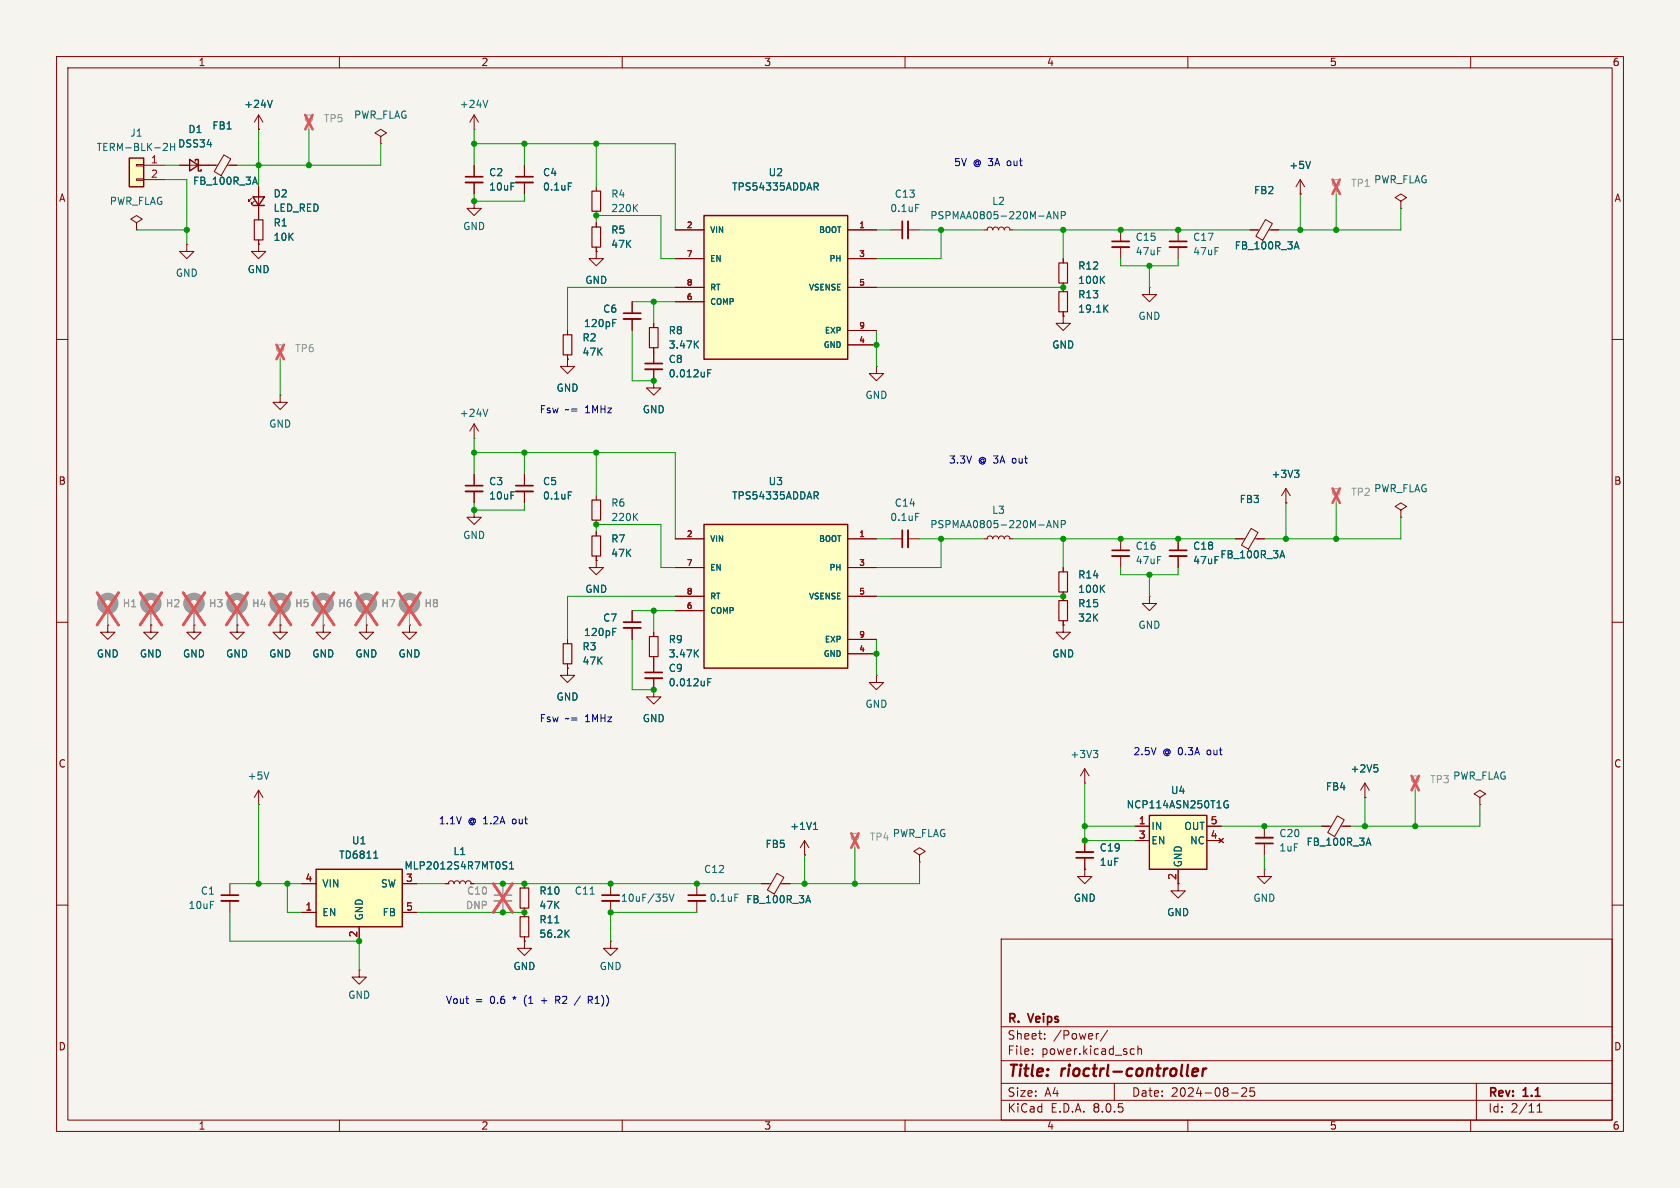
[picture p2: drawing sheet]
<svg xmlns="http://www.w3.org/2000/svg" width="297mm" height="210mm" viewBox="0 0 297 210" stroke-linecap="round" stroke-linejoin="round" font-family="sans-serif">
<path d="M0 0h297v210h-297z" fill="#f5f4ef" stroke="#f5f4ef" stroke-width=".18"/>
<g fill="none" stroke="#840000" stroke-width=".18">
<path d="M10 10h277v190h-277zM12 12h273v186h-273zM60 10v2M110 10v2M160 10v2M210 10v2M260 10v2M31.7 29.2h5.1M67.3 24.1l1-.6-1-.6-1 .6 1 .6v1.3M67.3 25.4h.1M92.7 29.2v2M92.7 32.3v2"/>
<path d="M105.4 33v.8M105.4 37.3v.8M105.4 39.4v.7M229.9 34.3h.1M229.9 31.8l-.8 1.2M229.9 31.8v2.5M229.9 31.8l.7 1.2M247.6 35.6l1.1-.7-1.1-.6-1 .6 1 .7v1.2M247.6 36.8h.1M10 60h2M105.4 44.5v1.2h1.3l-1.3 1.3-1.3-1.3h1.3M105.4 44.5h.1"/>
<path d="M105.4 43.7v.8M285 60h2M105.4 99.1v1.2h1.3l-1.3 1.3-1.3-1.3h1.3M105.4 99.1h.1M105.4 94v.7M105.4 98.3v.8M157.5 95.3h2M160.5 95.3h2.1M174 95.3h.6M174.5 95.3l.1-.4 .4-.2 .4 .2 .1 .4 .1-.4 .3-.1 .4 .1 .2 .4 .2-.5h.5l.3 .2v.3l.2-.4 .4-.1 .3 .1 .2 .4M178.4 95.3h.7M227.3 88.9h.1"/>
<path d="M227.3 86.4l-.7 1.2M227.3 86.4v2.5M227.3 86.4l.8 1.2M247.6 90.2l1.1-.7-1.1-.6-1 .6 1 .7v1.2M247.6 91.4h.1M10 110h2M49.5 110.5v1.3h1.3l-1.3 1.2-1.2-1.2h1.2M49.5 110.5h.1M57.1 110.5v1.3h1.3l-1.3 1.2-1.2-1.2h1.2M57.1 110.5h.1M64.8 110.5v1.3h1.2l-1.2 1.2-1.3-1.2h1.3M64.8 110.5h.1"/>
<path d="M72.4 110.5v1.3h1.3l-1.3 1.2-1.3-1.2h1.3M72.4 110.5h.1M100.3 113v.8M100.3 117.3v.8M154.9 119.4v1.3h1.3l-1.3 1.2-1.2-1.2h1.2M154.9 119.4h.1M188 110.5v1.3h1.2l-1.2 1.2-1.3-1.2h1.3M188 110.5h.1M188 100.3v.8M188 104.6v1.6M188 109.7v.8M285 110h2"/>
<path d="M45.7 139.7l-.7 1.3M45.7 139.7v2.5M45.7 139.7l.8 1.3M191.8 138.4h.1M191.8 135.9l-.8 1.3M191.8 135.9v2.5M191.8 135.9l.7 1.3M10 160h2M40.6 156.2v2M40.6 159.3v2M45.7 142.2h.1M92.7 156.2v.8"/>
<path d="M107.9 156.2v2M107.9 159.3v2M123.2 156.2v2M123.2 159.3v2M134.6 156.2h1.7M137.4 154.4l1.2 .7-1.7 2.9-1.2-.7zM137.9 156.2h1.8M142.2 151.1h.1M142.2 148.6l-.7 1.3M142.2 148.6v2.5M142.2 148.6l.8 1.3M162.6 151.1l1-.6-1-.6-1.1 .6 1.1 .6v1.3"/>
<path d="M162.6 152.4h.1M191.8 148.6v2M191.8 151.6v2.1M285 160h2M92.7 166.4v1.2h1.3l-1.3 1.3-1.3-1.3h1.3M92.7 166.4h.1M92.7 160.5v1.6M92.7 165.6v.8M107.9 166.4v1.2h1.3l-1.3 1.3-1.2-1.3h1.2M107.9 166.4h.1M177 166h108v32h-108zM60 198v2"/>
<path d="M110 198v2M160 198v2M177 194.5h108M177 191.5h108M177 187.5h108M177 181.5h108M182.5 186.3v.1M182.5 185.5v.1M184.7 183.6v.1M184.7 182.8v.1M194.2 182.7l-.2 .1M195.8 182.1l-1.3 2"/>
<path d="M197 191.5v3M200.1 185.4l.4 .1M200.5 186.3l-.4 .1M201.2 185.5l.2-.1 .3 .1 .1 .9M201.2 184.9v1.5M210 198v2M217.7 193.2h1.2M219.5 192.4l.6-.1 .2 .1 .1 .3-.9 1.1h.9M221.7 192.3h-.7v.7l.2-.1h.5l.1 .3-.1 .5-.2 .1-.5-.1M260 198v2M261 191.5v6.5M271.7 196.6h.9"/>
<path d="M271.7 195.5l.5-.4v1.5"/>
</g>
<path d="M210.8 189.5l1-.1-.1-.4-.5-.1-.3 .3-.1 .9 .2 .1 .6-.1M212.7 188.9l-.2 1.3M213.3 188.9l-.4 .1-.2 .3" fill="none" stroke="#840000" stroke-width=".4"/>
<path d="M104.6 33.8h1.6v3.5h-1.6zM104.6 40.1h1.6v3.6h-1.6zM104.6 94.7h1.6v3.6h-1.6zM99.6 113.8h1.5v3.5h-1.5zM187.2 106.2h1.5v3.5h-1.5zM187.2 101.1h1.5v3.5h-1.5zM91.9 157h1.6v3.5h-1.6zM91.9 162.1h1.6v3.5h-1.6z" fill="none" stroke="#840000" stroke-width=".2"/>
<g fill="none" stroke="#006464" stroke-width=".18">
<path d="M100.5 32.3h.6M112.2 36.7l.5 .7M112.7 36.1l-.7 .8M231.7 28.5l-.4 1.3M161.9 90.7h.6M185 93.3l.4-1.3 .5 1.3M185.1 92.9h.7M187 92v1.3l-.7-1.3v1.3M187.6 92.7l.6-.1 .2-.2-.1-.3-.7-.1v1.3M228.8 83.1h.8l-.4 .5M229.4 83.6l.2 .3v.3l-.2 .2M194.7 104l.6 .7"/>
<path d="M195.3 103.4l-.8 .8M47.5 136.5l-.4 1.2M193.3 132.7h.8l-.5 .4M193.8 133.1l.3 .3v.3l-.3 .2M104.3 158.1h.8M117.9 158.7v.5M118.3 158.1l.4 1.2 .4-1.2M129.9 158.1h.6M142.6 159.2h.6M142.9 158.3l.4 1.3M143.8 146.6h.7M143.9 145.7l.3-.3v1.2"/>
<path d="M98.1 163.1h.7M100.1 165l.5 .7M100.6 164.4l-.7 .7"/>
</g>
<g fill="none" stroke="#9c9b98" stroke-width="1.3">
<circle cx="19" cy="106.7" r="1.27"/>
<circle cx="34.3" cy="106.7" r="1.27"/>
<circle cx="49.5" cy="106.7" r="1.27"/>
<circle cx="64.8" cy="106.7" r="1.27"/>
<circle cx="72.4" cy="106.7" r="1.27"/>
</g>
<g fill="none" stroke="#9c9b98" stroke-width=".18">
<path d="M54.6 21.6v1.3M236.2 33v1.3M236.2 87.6v1.3M19 108v2.5M34.3 108v2.5M49.5 108v2.5M64.8 108v2.5M72.4 108v2.5M151.1 148.6v1.3"/>
<circle cx="54.6" cy="21" r=".65"/>
<circle cx="236.2" cy="32.4" r=".65"/>
<circle cx="236.2" cy="87" r=".65"/>
<circle cx="151.1" cy="148" r=".65"/>
</g>
<g fill="none" stroke="#e65255" stroke-width=".46">
<path d="M54 20.3l1.3 2.6M55.3 20.3l-1.3 2.6M235.6 31.7l1.3 2.6M236.9 31.7l-1.3 2.6M235.6 86.3l1.3 2.6M236.9 86.3l-1.3 2.6M17.1 104.8l3.9 5.7M21 104.8l-3.9 5.7M32.4 104.8l3.8 5.7M36.2 104.8l-3.8 5.7M47.6 104.8l3.8 5.7M51.4 104.8l-3.8 5.7"/>
<path d="M62.9 104.8l3.8 5.7M66.7 104.8l-3.8 5.7M70.5 104.8l3.8 5.7M74.3 104.8l-3.8 5.7M150.5 147.3l1.3 2.6M151.8 147.3l-1.3 2.6"/>
</g>
<path d="M91.2 32.3h3M160.5 93.7v3.1M39.1 159.3h3.1M106.4 159.3h3.1M121.7 159.3h3M190.2 150.6h3.1" fill="none" stroke="#840000" stroke-width=".33"/>
<path d="M91.2 31.2h3M159.5 93.7v3.1M39.1 158.2h3.1M106.4 158.2h3.1M121.7 158.2h3M190.2 151.6h3.1" fill="none" stroke="#840000" stroke-width=".3"/>
<path d="M33.5 28.2l1.6 1-1.6 1zM34.5 28.4v-.2h.6v2h.5v-.2" fill="none" stroke="#840000" stroke-width=".25"/>
<path d="M55.9 153.7h15.2v10.1h-15.2z" fill="#ffffc2"/>
<path d="M55.9 153.7h15.2v10.1h-15.2z" fill="none" stroke="#840000" stroke-width=".25"/>
<g fill="none" stroke="#840000" stroke-width=".18">
<path d="M218.4 95.3h1.7M221.2 93.4l1.2 .7-1.7 3-1.2-.7zM221.8 95.3h1.7M115.6 111.8v.7M115.6 116.1v2.8M115.6 119.9v2M53.3 156.2h2.6M71.1 156.2h2.6M53.3 161.3h2.6M63.5 171.5v1.2h1.3l-1.3 1.3-1.3-1.3h1.3M63.5 171.5h.1M63.5 163.8v2.6"/>
<path d="M71.1 161.3h2.6"/>
</g>
<path d="M226.4 98.3h.6M226.7 97.4l.4 1.2M122.9 115.4l.6 .7M123.5 114.9l-.7 .7M125.1 120h.6M125.1 120.6h.4M66.1 151.7h.7M66.3 150.6l.1-.2v1.3" fill="none" stroke="#006464" stroke-width=".18"/>
<circle cx="57.1" cy="106.7" r="1.27" fill="none" stroke="#9c9b98" stroke-width="1.3"/>
<path d="M57.1 108v2.5" fill="none" stroke="#9c9b98" stroke-width=".18"/>
<path d="M55.2 104.8l3.9 5.7M59.1 104.8l-3.9 5.7" fill="none" stroke="#e65255" stroke-width=".46"/>
<path d="M114 119.9h3.1" fill="none" stroke="#840000" stroke-width=".33"/>
<path d="M114 118.9h3.1" fill="none" stroke="#840000" stroke-width=".3"/>
<path d="M114.8 112.5h1.5v3.6h-1.5z" fill="none" stroke="#840000" stroke-width=".2"/>
<path d="M124.5 92.7h25.4v25.4h-25.4z" fill="#ffffc2"/>
<path d="M124.5 92.7h25.4v25.4h-25.4z" fill="none" stroke="#840000" stroke-width=".25"/>
<g fill="none" stroke="#840000" stroke-width=".18">
<path d="M24.1 39.4l1-.7-1-.6-1 .6 1 .7v1.2M223.7 38.8l1.2 .7-1.7 3-1.2-.7zM24.1 40.6h.1M208.3 40.6v2.1M208.3 43.7v2M221 40.6h1.6M224.3 40.6h1.8M49.5 69.9v1.2h1.3l-1.3 1.3-1.2-1.3h1.2M49.5 69.9h.1M83.8 83.8v2.1M83.8 86.9v2M92.7 83.8v2.1"/>
<path d="M92.7 86.9v2M119.4 95.3h5.1M149.9 95.3h5M198.1 95.3v2M198.1 98.3v2M19 110.5v1.3h1.3l-1.3 1.2-1.2-1.2h1.2M19 110.5h.1M119.4 100.3h5.1M119.4 105.4h5.1M119.4 108h5.1M149.9 100.3h5M149.9 115.6h5"/>
<path d="M149.9 105.4h5M149.9 113h5M203.2 105.4v1.3h1.3l-1.3 1.3-1.3-1.3h1.3M203.2 105.4h.1M78.7 156.2h.7M79.2 156.2l.2-.3 .4-.2 .3 .2 .2 .3 .1-.3 .3-.2 .4 .1 .2 .4 .2-.4 .4-.1 .3 .2 .1 .3 .2-.4 .4-.1 .3 .2 .1 .3M83.2 156.2h.6M223.5 146.1v2M223.5 149.1v2M233.7 146.1h1.6M236.4 144.2l1.2 .7-1.7 3-1.2-.7zM237 146.1h1.8"/>
</g>
<path d="M228.9 43.7h.6M229.2 42.7l.5 1.3M100.5 86.9h.6M144.2 87.6l.5 .6M144.4 86.9l.3 .3-.1 .3-.2 .1M89.1 152.3l.5 .1M89.4 153l.2 .3-.2 .3M90.1 153.6h.7M90.1 152.7l.3-.4v1.3M241.6 149.1h.6M241.9 148.2l.5 1.2" fill="none" stroke="#006464" stroke-width=".18"/>
<path d="M87.4 159.3h3" fill="none" stroke="#9c9b98" stroke-width=".33"/>
<path d="M87.4 158.2h3" fill="none" stroke="#9c9b98" stroke-width=".3"/>
<g fill="none" stroke="#9c9b98" stroke-width=".18">
<path d="M26.7 108v2.5M250.2 138.4v1.3M88.9 156.2v2M88.9 159.3v2"/>
<circle cx="250.2" cy="137.8" r=".65"/>
</g>
<path d="M24.8 104.8l3.8 5.7M28.6 104.8l-3.8 5.7M249.5 137.1l1.3 2.6M250.8 137.1l-1.3 2.6M87.2 156.2l3.4 5.1M90.6 156.2l-3.4 5.1" fill="none" stroke="#e65255" stroke-width=".46"/>
<path d="M206.8 43.7h3M82.3 86.9h3M91.2 86.9h3M196.6 98.3h3M222 148.1h3" fill="none" stroke="#840000" stroke-width=".33"/>
<path d="M206.8 42.7h3M82.3 85.9h3M91.2 85.9h3M196.6 97.3h3M222 149.1h3" fill="none" stroke="#840000" stroke-width=".3"/>
<circle cx="26.7" cy="106.7" r="1.27" fill="none" stroke="#9c9b98" stroke-width="1.3"/>
<path d="M22.9 27.9h2.5v5.1h-2.5z" fill="#ffffc2"/>
<g fill="none" stroke="#840000" stroke-width=".18">
<path d="M24.1 31.6h1.3v.3h-1.3zM24.1 29.1h1.3v.2h-1.3zM25.4 29.2h3.8M25.4 31.8h3.8M83.8 90.2v1.2h1.3l-1.3 1.3-1.3-1.3h1.3M83.8 90.2h.1M105.4 87.6v.8M105.4 91.9v.8M191.8 153.7v1.2h1.2l-1.2 1.3-1.3-1.3h1.3M191.8 153.7h.1M208.3 156.2v1.3h1.2l-1.2 1.3-1.3-1.3h1.3M223.5 153.7v1.2h1.3l-1.3 1.3-1.3-1.3h1.3"/>
<path d="M223.5 153.7h.1M261.6 141l1-.7-1-.6-1 .6 1 .7v1.2M261.6 142.2h.1"/>
</g>
<path d="M22.9 27.9h2.5v5.1h-2.5z" fill="none" stroke="#840000" stroke-width=".25"/>
<path d="M29.1 25.3l.4 .1 .1 .3-.8 .9h.8M30.1 25.3v1.3M30.1 25.9h.8M30.9 25.3v1.3M112.2 91.3l.5 .7M112.7 90.7l-.7 .8" fill="none" stroke="#006464" stroke-width=".18"/>
<path d="M104.6 88.4h1.6v3.5h-1.6z" fill="none" stroke="#840000" stroke-width=".2"/>
<path d="M203.2 144.1h10.2v9.6h-10.2z" fill="#ffffc2"/>
<path d="M203.2 144.1h10.2v9.6h-10.2z" fill="none" stroke="#840000" stroke-width=".25"/>
<g fill="none" stroke="#840000" stroke-width=".18">
<path d="M36.8 29.2h1.7M39.6 27.4l1.2 .7-1.7 2.9-1.2-.7zM40.2 29.2h1.7M83.8 29.2v2M83.8 32.3v2M33 43.2v1.3h1.3l-1.3 1.2-1.3-1.2h1.3M33 43.2h.1M45.7 43.2v1.3h1.3l-1.3 1.2-1.3-1.2h1.3M45.7 43.2h.1M115.6 57.2v.7M174 40.6h.6M174.5 40.6l.1-.3 .4-.2 .4 .2 .1 .3 .1-.3 .3-.2 .4 .2 .2 .3 .2-.4h.5l.3 .1v.3l.2-.3 .4-.2 .3 .2 .2 .3"/>
<path d="M178.4 40.6h.7M83.8 77.5h.1M83.8 74.9l-.7 1.3M83.8 74.9v2.6M83.8 74.9l.8 1.3M115.6 67.3v1.3h1.2l-1.2 1.3-1.3-1.3h1.3M115.6 67.3h.1M115.6 61.5v2.8M115.6 65.3v2M208.3 95.3v2M208.3 98.3v2M111.8 108v2"/>
<path d="M111.8 111v2M200.7 146.1h2.5M200.7 148.6h2.5M208.3 153.7v2.5M213.4 146.1h2.5M213.4 148.6h2.5M215.5 148.2l.8 .8M216.3 148.2l-.8 .8"/>
</g>
<g fill="none" stroke="#006464" stroke-width=".18">
<path d="M44.8 32.2h.6M45.1 31.3l.4 1.3M185 38.7l.4-1.3 .5 1.3M185.1 38.3h.7M187 37.4v1.3l-.7-1.3v1.3M187.6 38.1l.6-.1 .2-.2-.1-.3-.7-.1v1.3M86.2 72.3l-.4 1.3M122.9 60.8l.6 .7M123.5 60.3l-.7 .7M125.1 66h.4M125.1 65.4h.6M108.3 111.7h.4"/>
<path d="M108.3 111.1h.6M217.1 141.6a.59 .59 0 0 0-.8 .6 .59 .59 0 0 0 .8 .6v-.5h-.2"/>
</g>
<path d="M114.8 57.9h1.5v3.6h-1.5z" fill="none" stroke="#840000" stroke-width=".2"/>
<g fill="none" stroke="#9c9b98" stroke-width=".18">
<path d="M49.5 62.2v1.3"/>
<circle cx="49.5" cy="61.6" r=".65"/>
</g>
<path d="M48.9 60.9l1.3 2.6M50.2 60.9l-1.3 2.6" fill="none" stroke="#e65255" stroke-width=".46"/>
<path d="M82.3 32.3h3M114 65.3h3.1M206.8 98.3h3M110.2 111h3.1" fill="none" stroke="#840000" stroke-width=".33"/>
<path d="M82.3 31.2h3M114 64.3h3.1M206.8 97.3h3M110.2 110h3.1" fill="none" stroke="#840000" stroke-width=".3"/>
<path d="M124.5 38.1h25.4v25.4h-25.4z" fill="#ffffc2"/>
<path d="M44.7 34.8h2l-1 1.5zM44.7 36.3h2M124.5 38.1h25.4v25.4h-25.4z" fill="none" stroke="#840000" stroke-width=".25"/>
<g fill="none" stroke="#840000" stroke-width=".18">
<path d="M31.7 29.2h1.8M35.1 29.2h3M40.6 29.2h1.3M44.4 35.1l-.5 .5v-.3v.3h.3M45 35.6l-.6 .5v-.3v.3h.3M45.7 22.9h.1M45.7 20.3l-.7 1.3M45.7 20.3v2.6M45.7 33v5.9M45.7 20.3l.8 1.3M83.8 22.9h.1M83.8 35.6v1.2h1.3l-1.3 1.3-1.3-1.3h1.3"/>
<path d="M83.8 35.6h.1M83.8 20.3l-.7 1.3M83.8 20.3v2.6M83.8 29.2v2M83.8 32.3v2M83.8 20.3l.8 1.3M92.7 29.2v2M92.7 32.3v2M105.4 39.4v.7M229.9 34.3h.1M45.7 43.2h.1M45.7 42.4v.8"/>
<path d="M100.3 58.4v.8M105.4 44.5h.1M105.4 43.7v.8M111.8 53.3v2.1M111.8 56.4v2M115.6 57.2v.7M119.4 40.6h5.1M119.4 45.7h5.1M119.4 50.8h5.1M119.4 53.3h5.1M149.9 40.6h5M149.9 45.7h5"/>
<path d="M149.9 50.8h5M149.9 58.4h5M157.5 40.6h2M160.5 40.6h2.1M188 55.9v1.3h1.2l-1.2 1.2-1.3-1.2h1.3M188 55.9h.1M188 45.7v.8M188 50v1.6M188 55.1v.8M198.1 40.6v2.1M198.1 43.7v2M203.2 50.8v1.3h1.3l-1.3 1.2-1.3-1.2h1.3"/>
<path d="M203.2 50.8h.1M221 40.6h1.2M224.8 40.6h1.3M100.3 63.5v1.3h1.3l-1.3 1.2-1.2-1.2h1.2M100.3 63.5h.1M100.3 62.7v.8M115.6 67.3h.1M115.6 61.5v2.8M115.6 65.3v2M149.9 61h5M154.9 64.8v1.2h1.3l-1.3 1.3-1.2-1.3h1.2M154.9 64.8h.1"/>
<path d="M83.8 83.8v2.1M83.8 86.9v2M92.7 83.8v2.1M92.7 86.9v2M105.4 99.1h.1M105.4 94v.7M105.4 98.3v.8M119.4 95.3h5.1M149.9 95.3h5M208.3 95.3v2M208.3 98.3v2M218.4 95.3h1.3"/>
<path d="M222.2 95.3h1.3M227.3 88.9h.1M19 110.5h.1M26.7 110.5v1.3h1.2l-1.2 1.2-1.3-1.2h1.3M26.7 110.5h.1M34.3 110.5v1.3h1.3l-1.3 1.2-1.3-1.2h1.3M34.3 110.5h.1M41.9 110.5v1.3h1.3l-1.3 1.2-1.3-1.2h1.3M41.9 110.5h.1M49.5 110.5h.1M57.1 110.5h.1M64.8 110.5h.1"/>
<path d="M72.4 110.5h.1M100.3 118.1v1.3h1.3l-1.3 1.3-1.2-1.3h1.2M100.3 118.1h.1M100.3 113v.8M100.3 117.3v.8M111.8 108v2M111.8 111v2M115.6 111.8v.7M115.6 116.1v2.8M115.6 119.9v2M119.4 100.3h5.1M119.4 105.4h5.1"/>
<path d="M119.4 108h5.1M149.9 100.3h5M149.9 115.6h5M149.9 105.4h5M149.9 113h5M188 110.5h.1M188 100.3v.8M188 104.6v1.6M188 109.7v.8M115.6 121.9v1.3h1.2l-1.2 1.3-1.3-1.3h1.3M115.6 121.9h.1M241.3 138.4l-.8 1.3"/>
<path d="M241.3 138.4v2.6M241.3 138.4l.8 1.3M53.3 156.2h2.6M71.1 156.2h2.6M78.7 156.2h.7M83.2 156.2h.6M92.7 156.2v.8M134.6 156.2h1.3M138.4 156.2h1.3M142.2 151.1h.1M191.8 153.7h.1M191.8 148.6v2"/>
<path d="M191.8 151.6v2.1M200.7 146.1h2.5M200.7 148.6h2.5M208.3 153.7v2.5M213.4 146.1h2.5M213.4 148.6h2.5M215.5 148.2l.8 .8M216.3 148.2l-.8 .8M233.7 146.1h1.2M237.5 146.1h1.3M241.3 141h.1M53.3 161.3h2.6"/>
<path d="M63.5 163.8v2.6M71.1 161.3h2.6M92.7 166.4h.1M92.7 160.5v1.6M92.7 165.6v.8"/>
</g>
<g fill="none" stroke="#006464" stroke-width=".18">
<path d="M48.1 17.7l-.4 1.3M86.2 17.7l-.4 1.3M44.8 32.2h.6M45.1 31.3l.4 1.3M100.5 32.3h.6M144.2 33l.5 .6M144.4 32.3l.3 .3-.1 .3-.2 .1M161.9 36.1h.6M231.7 28.5l-.4 1.3M108.3 57.1h.4M108.3 56.5h.6M194.7 49.4l.6 .7"/>
<path d="M195.3 48.8l-.8 .8M195.3 54.5l.6 .7M195.9 53.9l-.8 .7M228.9 43.7h.6M229.2 42.7l.5 1.3M122.9 60.8l.6 .7M123.5 60.3l-.7 .7M125.1 66h.4M125.1 65.4h.6M100.5 86.9h.6M144.2 87.6l.5 .6M144.4 86.9l.3 .3-.1 .3-.2 .1"/>
<path d="M226.4 98.3h.6M226.7 97.4l.4 1.2M228.8 83.1h.8l-.4 .5M229.4 83.6l.2 .3v.3l-.2 .2M108.3 111.7h.4M108.3 111.1h.6M122.9 115.4l.6 .7M123.5 114.9l-.7 .7M125.1 120h.6M194.7 104l.6 .7M195.3 103.4l-.8 .8M125.1 120.6h.4"/>
<path d="M242.9 135.2h.6M243.4 135.7l.2 .2v.3l-.2 .3M66.1 151.7h.7M66.3 150.6l.1-.2v1.3M89.1 152.3l.5 .1M89.4 153l.2 .3-.2 .3M90.1 153.6h.7M90.1 152.7l.3-.4v1.3M142.6 159.2h.6M142.9 158.3l.4 1.3M143.8 146.6h.7M143.9 145.7l.3-.3v1.2"/>
<path d="M217.1 141.6a.59 .59 0 0 0-.8 .6 .59 .59 0 0 0 .8 .6v-.5h-.2M241.6 149.1h.6M241.9 148.2l.5 1.2M98.1 163.1h.7M100.1 165l.5 .7M100.6 164.4l-.7 .7"/>
</g>
<path d="M160.5 39.1v3.1M110.2 56.4h3.1M196.6 43.7h3" fill="none" stroke="#840000" stroke-width=".33"/>
<path d="M159.5 39.1v3.1M110.2 55.4h3.1M196.6 42.7h3" fill="none" stroke="#840000" stroke-width=".3"/>
<path d="M45 38.9h1.5v3.5h-1.5zM99.6 59.2h1.5v3.5h-1.5zM187.2 51.6h1.5v3.5h-1.5zM187.2 46.5h1.5v3.5h-1.5z" fill="none" stroke="#840000" stroke-width=".2"/>
<circle cx="41.9" cy="106.7" r="1.27" fill="none" stroke="#9c9b98" stroke-width="1.3"/>
<path d="M19 108v2.5M26.7 108v2.5M34.3 108v2.5M41.9 108v2.5M49.5 108v2.5M57.1 108v2.5M64.8 108v2.5M72.4 108v2.5M88.9 156.2v2M88.9 159.3v2" fill="none" stroke="#9c9b98" stroke-width=".18"/>
<g fill="none" stroke="#e65255" stroke-width=".46">
<path d="M17.1 104.8l3.9 5.7M21 104.8l-3.9 5.7M24.8 104.8l3.8 5.7M28.6 104.8l-3.8 5.7M32.4 104.8l3.8 5.7M36.2 104.8l-3.8 5.7M40 104.8l3.8 5.7M43.8 104.8l-3.8 5.7M47.6 104.8l3.8 5.7M51.4 104.8l-3.8 5.7M55.2 104.8l3.9 5.7M59.1 104.8l-3.9 5.7"/>
<path d="M62.9 104.8l3.8 5.7M66.7 104.8l-3.8 5.7M70.5 104.8l3.8 5.7M74.3 104.8l-3.8 5.7M87.2 156.2l3.4 5.1M90.6 156.2l-3.4 5.1"/>
</g>
<path d="M95.7 176.9h1M98.3 176.8h.4M98.6 176.8l.4 .6M98.7 176.1h-.4v1.3M102.6 176.1l-1.1 1.6M104 176.8l.6-.1 .1-.2v-.3l-.7-.1v1.3M104.3 176.8l.4 .6" fill="none" stroke="#0000c2" stroke-width=".18"/>
<g fill="none" stroke="#009600" stroke-width=".18">
<path d="M29.2 29.2h2.5M29.2 31.8h3.8v11.4M45.7 22.9v10.1M54.6 22.9v6.3M67.3 25.4v3.8h-25.4M83.8 22.9v6.3M83.8 34.3v1.3h8.9v-1.3M83.8 25.4h35.6v15.2M92.7 25.4v3.8M105.4 39.4v-1.3h11.4v7.6h2.6M105.4 25.4v7.6M229.9 34.3v6.3"/>
<path d="M236.2 34.3v6.3M247.6 36.8v3.8h-21.5M24.1 40.6h8.9M111.8 58.4v8.9h3.8M111.8 53.3h7.6M115.6 53.3v3.9M119.4 50.8h-19.1v7.6M154.9 50.8h33.1M154.9 58.4v6.4M154.9 40.6h2.6M162.6 40.6h11.4M166.4 40.6v5.1h-11.5"/>
<path d="M179.1 40.6h41.9M188 40.6v5.1M198.1 45.7v1.3h10.2v-1.3M203.2 47v3.8M49.5 63.5v6.4M83.8 77.5v6.3M83.8 88.9v1.3h8.9v-1.3M83.8 80h35.6v15.3M92.7 80v3.8M105.4 94v-1.3h11.4v7.6h2.6M105.4 80v7.6M154.9 95.3h2.6"/>
<path d="M162.6 95.3h11.4M166.4 95.3v5h-11.5M179.1 95.3h39.3M188 95.3v5M227.3 88.9v6.4M236.2 88.9v6.4M247.6 91.4v3.9h-24.1M111.8 108h7.6M111.8 113v8.9h3.8M115.6 108v3.8M119.4 105.4h-19.1v7.6M154.9 113v6.4"/>
<path d="M154.9 105.4h33.1M198.1 100.3v1.3h10.2v-1.3M203.2 101.6v3.8M191.8 138.4v10.2h8.9M250.2 139.7v6.4M40.6 156.2h12.7M45.7 142.2v14M50.8 156.2v5.1h2.5M73.7 156.2h5M83.8 156.2h50.8M142.2 151.1v5.1M151.1 149.9v6.3"/>
<path d="M162.6 152.4v3.8h-22.9M191.8 146.1h8.9M215.9 146.1h17.8M223.5 151.1v2.6M241.3 141v5.1M261.6 142.2v3.9h-22.8M40.6 161.3v5.1h22.9v5.1M73.7 161.3h19M123.2 161.3h-15.3v5.1"/>
</g>
<g fill="#009600" stroke="#009600" stroke-width=".18">
<circle cx="208.3" cy="95.3" r=".46"/>
<circle cx="191.8" cy="146.1" r=".46"/>
<circle cx="191.8" cy="148.6" r=".46"/>
<circle cx="241.3" cy="146.1" r=".46"/>
<circle cx="223.5" cy="146.1" r=".46"/>
<circle cx="203.2" cy="101.6" r=".46"/>
<circle cx="198.1" cy="95.3" r=".46"/>
<circle cx="250.2" cy="146.1" r=".46"/>
<circle cx="188" cy="40.6" r=".46"/>
<circle cx="188" cy="50.8" r=".46"/>
<circle cx="154.9" cy="61" r=".46"/>
<circle cx="198.1" cy="40.6" r=".46"/>
<circle cx="166.4" cy="40.6" r=".46"/>
<circle cx="151.1" cy="156.2" r=".46"/>
<circle cx="166.4" cy="95.3" r=".46"/>
<circle cx="188" cy="105.4" r=".46"/>
<circle cx="188" cy="95.3" r=".46"/>
<circle cx="142.2" cy="156.2" r=".46"/>
<circle cx="154.9" cy="115.6" r=".46"/>
<circle cx="208.3" cy="40.6" r=".46"/>
<circle cx="229.9" cy="40.6" r=".46"/>
<circle cx="203.2" cy="47" r=".46"/>
<circle cx="227.3" cy="95.3" r=".46"/>
<circle cx="236.2" cy="95.3" r=".46"/>
<circle cx="236.2" cy="40.6" r=".46"/>
<circle cx="107.9" cy="156.2" r=".46"/>
<circle cx="123.2" cy="156.2" r=".46"/>
<circle cx="115.6" cy="121.9" r=".46"/>
<circle cx="107.9" cy="161.3" r=".46"/>
<circle cx="115.6" cy="108" r=".46"/>
<circle cx="54.6" cy="29.2" r=".46"/>
<circle cx="45.7" cy="29.2" r=".46"/>
<circle cx="83.8" cy="25.4" r=".46"/>
<circle cx="83.8" cy="35.6" r=".46"/>
<circle cx="33" cy="40.6" r=".46"/>
<circle cx="83.8" cy="90.2" r=".46"/>
<circle cx="83.8" cy="80" r=".46"/>
<circle cx="92.7" cy="156.2" r=".46"/>
<circle cx="88.9" cy="156.2" r=".46"/>
<circle cx="50.8" cy="156.2" r=".46"/>
<circle cx="45.7" cy="156.2" r=".46"/>
<circle cx="63.5" cy="166.4" r=".46"/>
<circle cx="88.9" cy="161.3" r=".46"/>
<circle cx="92.7" cy="161.3" r=".46"/>
<circle cx="105.4" cy="25.4" r=".46"/>
<circle cx="92.7" cy="25.4" r=".46"/>
<circle cx="105.4" cy="38.1" r=".46"/>
<circle cx="115.6" cy="67.3" r=".46"/>
<circle cx="92.7" cy="80" r=".46"/>
<circle cx="105.4" cy="80" r=".46"/>
<circle cx="105.4" cy="92.7" r=".46"/>
<circle cx="115.6" cy="53.3" r=".46"/>
</g>
<g font-size="2.8" fill="#840000">
<text x="178" y="190.9">Title:</text>
<text x="187.7" y="190.9">rioctrl-controller</text>
</g>
<g font-size="2.1" fill="#840000">
<text x="178" y="184">Sheet:</text>
<text x="178" y="181.2">R.</text>
<text x="182" y="181.2">Veips</text>
<text x="186.2" y="184">/Power/</text>
<text x="178" y="186.7">File:</text>
<text x="184.1" y="186.7">power.kicad_sch</text>
<text x="178" y="196.9">KiCad</text>
<text x="178" y="194.1">Size:</text>
<text x="184.7" y="194.1">A4</text>
<text x="185.7" y="196.9">E.D.A.</text>
<text x="193.3" y="196.9">8.0.5</text>
<text x="200" y="194.1">Date:</text>
<text x="207" y="194.1">2024-08-25</text>
<text x="263" y="194.3">Rev:</text>
<text x="263" y="196.9">Id:</text>
<text x="267.1" y="196.9">2/11</text>
<text x="269.4" y="194.3">1.1</text>
</g>
<g font-size="1.8" fill="#840000">
<text x="35" y="11.9">1</text>
<text x="85" y="11.9">2</text>
<text x="135" y="11.9">3</text>
<text x="185" y="11.9">4</text>
<text x="235" y="11.9">5</text>
<text x="285" y="11.9">6</text>
<text x="10.3" y="35.9">A</text>
<text x="285.3" y="35.9">A</text>
<text x="10.3" y="85.9">B</text>
<text x="285.3" y="85.9">B</text>
<text x="10.3" y="135.9">C</text>
<text x="285.3" y="135.9">C</text>
<text x="208" y="155.6" transform="rotate(-90 208 155.6)">2</text>
<text x="10.3" y="185.9">D</text>
<text x="285.3" y="185.9">D</text>
<text x="35" y="199.9">1</text>
<text x="85" y="199.9">2</text>
<text x="135" y="199.9">3</text>
<text x="185" y="199.9">4</text>
<text x="235" y="199.9">5</text>
<text x="285" y="199.9">6</text>
</g>
<g font-size="1.8" fill="#006464">
<text x="33.2" y="23.7">D1</text>
<text x="37.4" y="23.1">FB1</text>
<text x="43.1" y="19.3">+24V</text>
<text x="62.5" y="21.2">PWR_FLAG</text>
<text x="81.2" y="19.3">+24V</text>
<text x="17" y="26.9">TERM-BLK-2H</text>
<text x="22.9" y="24.4">J1</text>
<text x="31.4" y="26.3">DSS34</text>
<text x="34" y="32.9">FB_100R_3A</text>
<text x="48.3" y="35.1">D2</text>
<text x="86.4" y="31.3">C2</text>
<text x="86.4" y="33.9">10uF</text>
<text x="95.9" y="31.3">C4</text>
<text x="95.9" y="33.9">0.1uF</text>
<text x="108" y="35.2">R4</text>
<text x="129.3" y="33.9">TPS54335ADDAR</text>
<text x="135.8" y="31.3">U2</text>
<text x="158.1" y="35.2">C13</text>
<text x="221.6" y="34.5">FB2</text>
<text x="227.8" y="30.1">+5V</text>
<text x="242.8" y="32.6">PWR_FLAG</text>
<text x="19.3" y="36.4">PWR_FLAG</text>
<text x="48.3" y="40.2">R1</text>
<text x="48.3" y="37.6">LED_RED</text>
<text x="81.8" y="40.9">GND</text>
<text x="108" y="37.7">220K</text>
<text x="108" y="41.5">R5</text>
<text x="157.3" y="37.7">0.1uF</text>
<text x="164.4" y="39">PSPMAA0805-220M-ANP</text>
<text x="175.3" y="36.4">L2</text>
<text x="48.3" y="42.8">10K</text>
<text x="108" y="44">47K</text>
<text x="190.5" y="47.9">R12</text>
<text x="200.7" y="42.8">C15</text>
<text x="200.7" y="45.3">47uF</text>
<text x="210.8" y="42.8">C17</text>
<text x="210.8" y="45.3">47uF</text>
<text x="218.2" y="44.3">FB_100R_3A</text>
<text x="31" y="49.1">GND</text>
<text x="43.7" y="48.5">GND</text>
<text x="103.4" y="50.4">GND</text>
<text x="190.5" y="50.4">100K</text>
<text x="190.5" y="52.9">R13</text>
<text x="103.1" y="58">120pF</text>
<text x="106.5" y="55.5">C6</text>
<text x="118.1" y="59.3">R8</text>
<text x="190.5" y="55.5">19.1K</text>
<text x="201.2" y="56.7">GND</text>
<text x="102.9" y="60.6">R2</text>
<text x="102.9" y="63.1">47K</text>
<text x="118.1" y="61.8">3.47K</text>
<text x="118.1" y="64.4">C8</text>
<text x="185.9" y="61.8">GND</text>
<text x="98.3" y="69.4">GND</text>
<text x="118.1" y="66.9">0.012uF</text>
<text x="152.9" y="70.7">GND</text>
<text x="47.5" y="75.8">GND</text>
<text x="81.2" y="73.9">+24V</text>
<text x="113.5" y="73.3">GND</text>
<text x="86.4" y="86">C3</text>
<text x="86.4" y="88.5">10uF</text>
<text x="95.9" y="86">C5</text>
<text x="95.9" y="88.5">0.1uF</text>
<text x="108" y="89.8">R6</text>
<text x="129.3" y="88.5">TPS54335ADDAR</text>
<text x="135.8" y="86">U3</text>
<text x="158.1" y="89.8">C14</text>
<text x="219.1" y="89.1">FB3</text>
<text x="224.7" y="84.7">+3V3</text>
<text x="242.8" y="87.2">PWR_FLAG</text>
<text x="81.8" y="95.5">GND</text>
<text x="108" y="92.3">220K</text>
<text x="157.3" y="92.3">0.1uF</text>
<text x="164.4" y="93.6">PSPMAA0805-220M-ANP</text>
<text x="175.3" y="91">L3</text>
<text x="108" y="96.1">R7</text>
<text x="108" y="98.7">47K</text>
<text x="200.7" y="97.4">C16</text>
<text x="200.7" y="99.9">47uF</text>
<text x="210.8" y="97.4">C18</text>
<text x="210.8" y="99.9">47uF</text>
<text x="215.6" y="98.9">FB_100R_3A</text>
<text x="103.4" y="105">GND</text>
<text x="190.5" y="105">100K</text>
<text x="190.5" y="107.5">R15</text>
<text x="190.5" y="102.5">R14</text>
<text x="103.1" y="112.6">120pF</text>
<text x="106.5" y="110.1">C7</text>
<text x="118.1" y="113.9">R9</text>
<text x="190.5" y="110.1">32K</text>
<text x="201.2" y="111.4">GND</text>
<text x="17" y="116.4">GND</text>
<text x="24.6" y="116.4">GND</text>
<text x="32.3" y="116.4">GND</text>
<text x="39.9" y="116.4">GND</text>
<text x="47.5" y="116.4">GND</text>
<text x="55.1" y="116.4">GND</text>
<text x="62.7" y="116.4">GND</text>
<text x="70.4" y="116.4">GND</text>
<text x="102.9" y="115.2">R3</text>
<text x="102.9" y="117.7">47K</text>
<text x="118.1" y="119">C9</text>
<text x="118.1" y="116.4">3.47K</text>
<text x="185.9" y="116.4">GND</text>
<text x="98.3" y="124.1">GND</text>
<text x="118.1" y="121.5">0.012uF</text>
<text x="152.9" y="125.3">GND</text>
<text x="113.5" y="127.9">GND</text>
<text x="189.1" y="134.2">+3V3</text>
<text x="238.7" y="136.8">+2V5</text>
<text x="43.7" y="138">+5V</text>
<text x="199.1" y="143.1">NCP114ASN250T1G</text>
<text x="206.9" y="140.6">U4</text>
<text x="234.3" y="139.9">FB4</text>
<text x="256.8" y="138">PWR_FLAG</text>
<text x="62.1" y="149.5">U1</text>
<text x="139.6" y="146.9">+1V1</text>
<text x="157.7" y="148.2">PWR_FLAG</text>
<text x="203.5" y="146.9">IN</text>
<text x="203.5" y="149.5">EN</text>
<text x="209.3" y="146.9">OUT</text>
<text x="210.3" y="149.5">NC</text>
<text x="226.1" y="148.2">C20</text>
<text x="230.9" y="149.7">FB_100R_3A</text>
<text x="59.9" y="152">TD6811</text>
<text x="71.4" y="153.9">MLP2012S4R7MT0S1</text>
<text x="80.1" y="151.4">L1</text>
<text x="124.4" y="154.5">C12</text>
<text x="135.2" y="150.1">FB5</text>
<text x="194.3" y="153.3">1uF</text>
<text x="194.3" y="150.7">C19</text>
<text x="209.1" y="153.4" transform="rotate(-90 209.1 153.4)">GND</text>
<text x="226.1" y="150.7">1uF</text>
<text x="33.2" y="160.9">10uF</text>
<text x="35.4" y="158.3">C1</text>
<text x="56.9" y="157.1">VIN</text>
<text x="67.2" y="157.1">SW</text>
<text x="95.3" y="158.3">R10</text>
<text x="95.3" y="160.9">47K</text>
<text x="101.5" y="158.3">C11</text>
<text x="109.7" y="159.6">10uF/35V</text>
<text x="125.3" y="159.6">0.1uF</text>
<text x="131.8" y="159.9">FB_100R_3A</text>
<text x="189.7" y="159.6">GND</text>
<text x="221.5" y="159.6">GND</text>
<text x="56.9" y="162.2">EN</text>
<text x="64.4" y="162.8" transform="rotate(-90 64.4 162.8)">GND</text>
<text x="67.5" y="162.2">FB</text>
<text x="95.3" y="166">56.2K</text>
<text x="95.3" y="163.4">R11</text>
<text x="206.2" y="162.2">GND</text>
<text x="90.7" y="171.7">GND</text>
<text x="105.9" y="171.7">GND</text>
<text x="61.5" y="176.8">GND</text>
</g>
<g font-size="1.8" fill="#939391">
<text x="57.2" y="21.8">TP5</text>
<text x="238.8" y="33.2">TP1</text>
<text x="52.1" y="62.5">TP6</text>
<text x="238.8" y="87.9">TP2</text>
<text x="21.6" y="107.5">H1</text>
<text x="29.2" y="107.5">H2</text>
<text x="36.8" y="107.5">H3</text>
<text x="44.5" y="107.5">H4</text>
<text x="52.1" y="107.5">H5</text>
<text x="59.7" y="107.5">H6</text>
<text x="67.3" y="107.5">H7</text>
<text x="74.9" y="107.5">H8</text>
<text x="252.7" y="138.7">TP3</text>
<text x="153.7" y="148.8">TP4</text>
<text x="82.3" y="160.9">DNP</text>
<text x="82.5" y="158.3">C10</text>
</g>
<g font-size="1.8" fill="#a90000">
<text x="26.6" y="29">1</text>
<text x="26.6" y="31.5">2</text>
<text x="201.2" y="145.8">1</text>
<text x="201.2" y="148.3">3</text>
<text x="213.9" y="148.3">4</text>
<text x="213.9" y="145.8">5</text>
<text x="53.9" y="156">4</text>
<text x="71.7" y="156">3</text>
<text x="53.9" y="161">1</text>
<text x="71.7" y="161">5</text>
<text x="63.2" y="165.8" transform="rotate(-90 63.2 165.8)">2</text>
</g>
<g font-size="1.8" fill="#0000c2">
<text x="168.6" y="29.6">5V</text>
<text x="172" y="29.6">@ 3A</text>
<text x="178.3" y="29.6">out</text>
<text x="95.3" y="73.3">Fsw</text>
<text x="99.9" y="73.3">~=</text>
<text x="103.6" y="73.3">1MHz</text>
<text x="167.7" y="82.1">3.3V</text>
<text x="172.9" y="82.1">@ 3A</text>
<text x="179.2" y="82.1">out</text>
<text x="95.3" y="127.9">Fsw</text>
<text x="99.9" y="127.9">~=</text>
<text x="103.6" y="127.9">1MHz</text>
<text x="200.3" y="133.7">2.5V</text>
<text x="205.6" y="133.7">@ 0.3A</text>
<text x="213.7" y="133.7">out</text>
<text x="77.5" y="145.8">1.1V</text>
<text x="82.8" y="145.8">@ 1.2A</text>
<text x="90.8" y="145.8">out</text>
<text x="78.7" y="177.6">Vout</text>
<text x="84" y="177.6">=</text>
<text x="86.8" y="177.6">0.6</text>
<text x="91" y="177.6">*</text>
<text x="93.1" y="177.6">(1</text>
<text x="96.3" y="177.6">+</text>
<text x="99.1" y="177.6">R2</text>
<text x="105.2" y="177.6">R1))</text>
</g>
<g font-size="1.4" fill="#a90000">
<text x="121.3" y="40.4">2</text>
<text x="151.8" y="40.4">1</text>
<text x="121.3" y="45.5">7</text>
<text x="151.8" y="45.5">3</text>
<text x="121.3" y="53.1">6</text>
<text x="121.3" y="50.5">8</text>
<text x="151.8" y="50.5">5</text>
<text x="151.8" y="58.2">9</text>
<text x="151.8" y="60.7">4</text>
<text x="121.3" y="95">2</text>
<text x="151.8" y="95">1</text>
<text x="121.3" y="100.1">7</text>
<text x="151.8" y="100.1">3</text>
<text x="121.3" y="107.7">6</text>
<text x="121.3" y="105.2">8</text>
<text x="151.8" y="105.2">5</text>
<text x="151.8" y="112.8">9</text>
<text x="151.8" y="115.3">4</text>
</g>
<g font-size="1.4" fill="#006464">
<text x="125.5" y="41.4">VIN</text>
<text x="144.7" y="41.4">BOOT</text>
<text x="125.5" y="46.5">EN</text>
<text x="146.5" y="46.5">PH</text>
<text x="125.5" y="51.5">RT</text>
<text x="142.9" y="51.5">VSENSE</text>
<text x="125.5" y="54.1">COMP</text>
<text x="145.7" y="59.2">EXP</text>
<text x="145.5" y="61.7">GND</text>
<text x="125.5" y="96">VIN</text>
<text x="144.7" y="96">BOOT</text>
<text x="125.5" y="101.1">EN</text>
<text x="146.5" y="101.1">PH</text>
<text x="125.5" y="106.1">RT</text>
<text x="142.9" y="106.1">VSENSE</text>
<text x="125.5" y="108.7">COMP</text>
<text x="145.7" y="113.8">EXP</text>
<text x="145.5" y="116.3">GND</text>
</g>
</svg>
